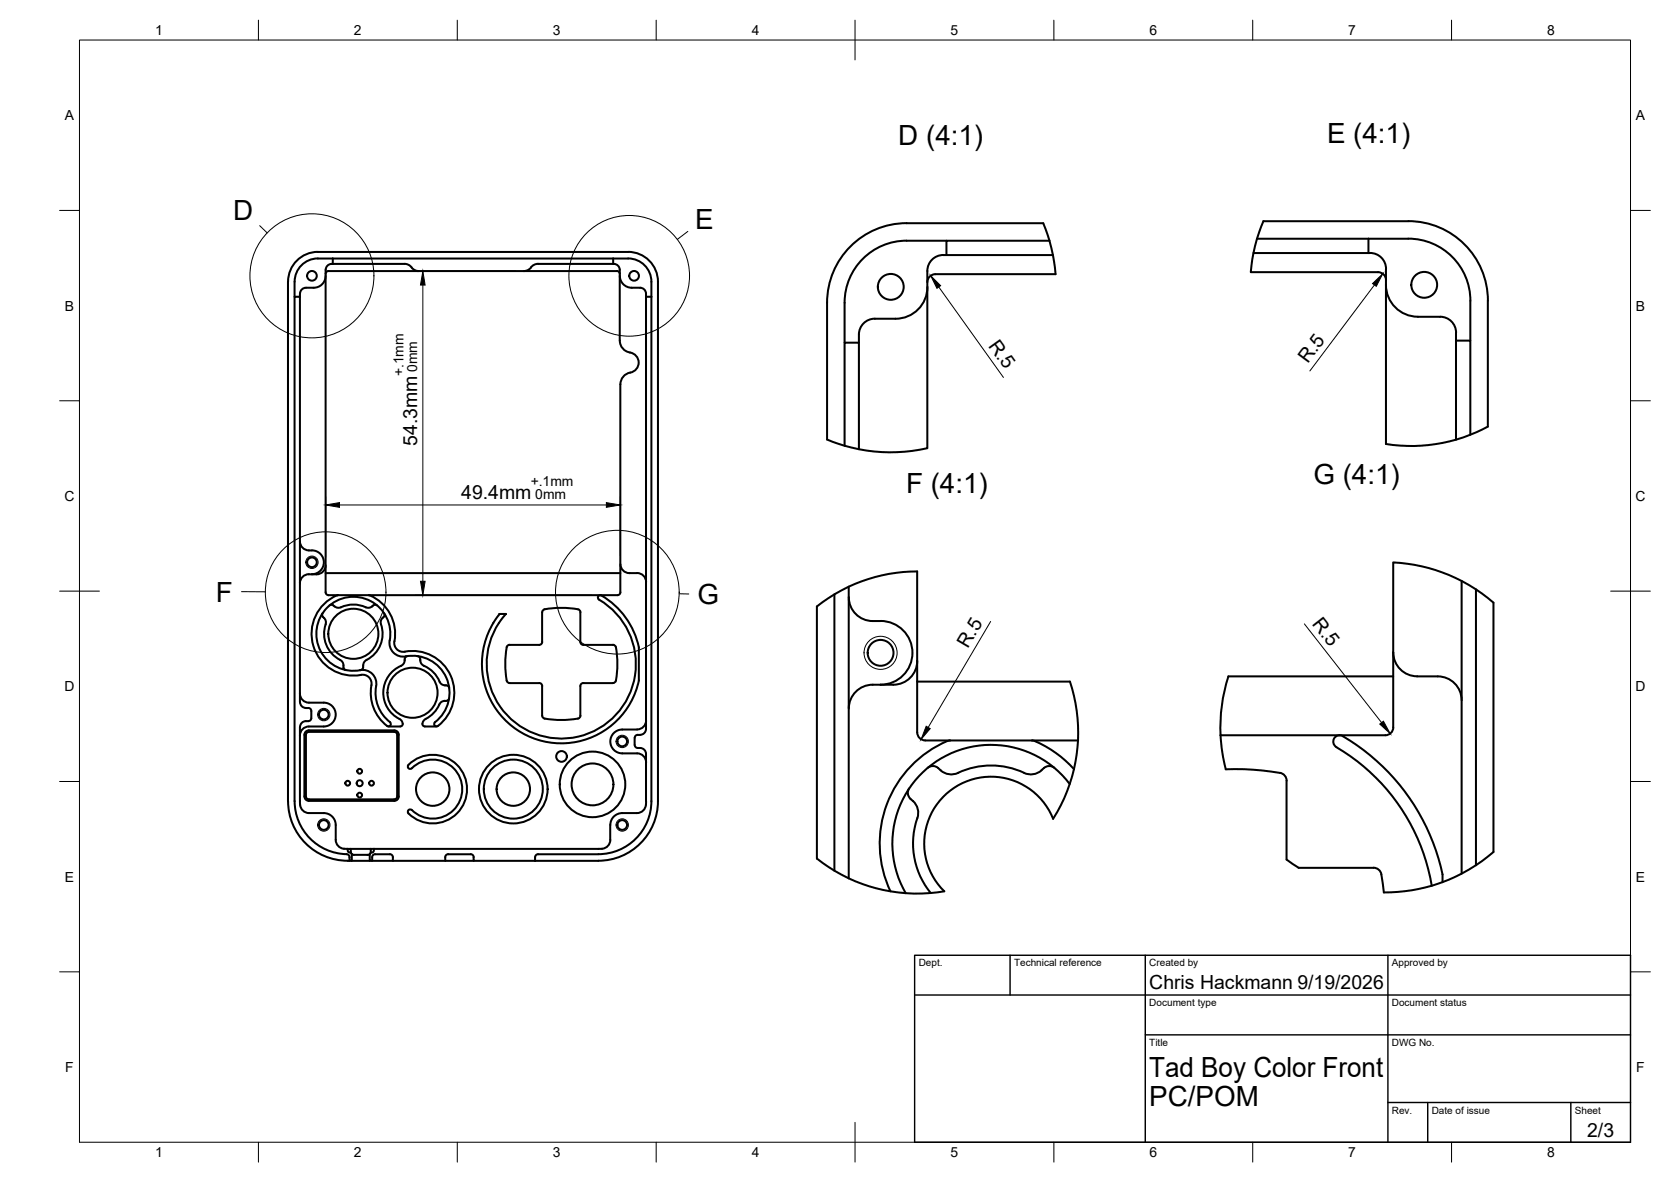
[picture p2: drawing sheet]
<svg xmlns="http://www.w3.org/2000/svg" width="420mm" height="297mm" viewBox="0 0 420 297" stroke-linecap="round" stroke-linejoin="round" font-family="sans-serif">
<!-- layer: Visible -->
<g fill="none" stroke="#000" stroke-width=".51">
<path d="M316.1 60h38a15.6 15.6 0 0 1 15.6 15.6M344.1 60v3.6M74.1 70.8v3.8M79.9 63.3h78a7.5 7.5 0 0 1 7.5 7.5v130.5a15 15 0 0 1-15 15h-15.9M79.9 65h78M79.9 64.9a5.9 5.9 0 0 0-5.8 5.9M79.9 63.3a7.5 7.5 0 0 0-7.5 7.5v130.5a15.1 15.1 0 0 0 15.5 15M81.9 67.8v81M81.9 69.3a2.99 2.99 0 0 1-3 3h-2a1.72 1.72 0 0 0-1.5 2.3M82.6 68.1h72.5M82.6 68.1a.75 .75 0 0 0-.7 .8M83.4 66.3h18.3l1.2 .3 1.2 1.2 1.2 .3"/>
<path d="M83.4 66.3a1.49 1.49 0 0 0-1.5 1.5M83.7 65v1.3M135.3 66.3h19a1.49 1.49 0 0 1 1.5 1.5v17.8a3.3 3.3 0 0 0 3.2 3.2 2.55 2.55 0 0 1 1.6 2.6 2.55 2.55 0 0 1-2.1 2.2M135.3 66.3l-1.2 .3-1.2 1.2-1.2 .3M154.2 65v1.3M155.1 68.1a.75 .75 0 0 1 .8 .8M155.9 69.3a2.99 2.99 0 0 0 2.9 3h2.1a1.49 1.49 0 0 1 1.5 1.5v109.4a1.66 1.66 0 0 1-2.1 1.5 .72 .72 0 0 0-.7 .7v1.8a.79 .79 0 0 0 .7 .8 1.63 1.63 0 0 1 2.1 1.5v11.8a2.5 2.5 0 0 1-2.2 3h-3.8a3 3 0 0 0-2.9 3l-.1 3.8M157.9 64.9a5.9 5.9 0 0 1 5.9 5.9v130.5a13.3 13.3 0 0 1-13.4 13.4h-15.1M162.4 74.6h1.4M212.4 76.1v10M233.2 70.9a2 2 0 0 1 2-2h30.2a41.9 41.9 0 0 0-3.1-12.8h-34.3a20 20 0 0 0-20 20M233.2 72.1a8 8 0 0 1-8 8h-5.2a4 4 0 0 0-4 4v2"/>
<path d="M237.2 64.1h27.6M237.2 64.1a4 4 0 0 0-4 4v44.5a41.4 41.4 0 0 1-25.2-2.1v-34.4M238 60.5h-10a15.6 15.6 0 0 0-15.6 15.6M263.9 60.5h-25.9v3.6M315.2 63.6h29.3M344.5 63.6a4 4 0 0 1 4 4v44a40.7 40.7 0 0 0 25.6-4.4v-31.6M348.5 71.6a8 8 0 0 0 8 8M348.5 70.4a2 2 0 0 0-2-2h-32a40.5 40.5 0 0 1 3.2-12.8h36.4a20 20 0 0 1 20 20M356.5 79.6h5.6M362.1 79.6a4 4 0 0 1 4 4v26.9M369.7 75.6v10M156 96.6v52.2"/>
<path d="M158.5 93.6a2.99 2.99 0 0 0-2.5 3M366.1 85.6h3.6v23.6M212.4 112v-25.9h3.6v26.8M75.4 136.1a2.25 2.25 0 0 0 2.3 2.2M77.7 138.3h.7M78.4 138.3a3 3 0 0 1 3 3 3 3 0 0 1-3 3M77.7 144.3h1.9M77.7 144.3a2.25 2.25 0 0 0-2.3 2.3M81.1 154.1v.8a2.15 2.15 0 0 1 .5 2.9 7.4 7.4 0 0 0 3.9 8M81.9 148.8a.75 .75 0 0 0 .7 .8h72.6a.75 .75 0 0 0 .8-.8M81.9 142.1a2.25 2.25 0 0 1-2.3 2.2M81.9 144h74.1"/>
<path d="M82.9 152.1l.7-.1 .5 .4M85 149.6a10.5 10.5 0 0 0-6.2 12.8 10.5 10.5 0 0 0 12.4 7.2 2.25 2.25 0 0 1 2.2 2.6 10.4 10.4 0 0 0 4.1 10.3l.7-.2v-.7a9.7 9.7 0 0 1-3.6-9.7 3.5 3.5 0 0 0-4.1-3.5M92.7 149.6a10.4 10.4 0 0 1 6.5 11.6M93.8 152.2l-.5 .4-.7 .1a9.6 9.6 0 0 0-5.3-.6l-1.9 .6h-.7l-.6-.3M94.8 152.1l-.5-.1-.5 .2M96.2 155.3l-.4 .6a2.6 2.6 0 0 0 .3 1.9 7.4 7.4 0 0 1-3.9 8M96.6 154.1l.1 .5-.5 .7M124.1 156.5a19.9 19.9 0 0 0 9.7 28.9 19.9 19.9 0 0 0 26.8-14.4v-8.3a19.6 19.6 0 0 0-9.6-13.1l-.6 .3v.6a18.8 18.8 0 0 1 6.4 26.8 18.8 18.8 0 0 1-27.2 4.4 18.8 18.8 0 0 1-2.4-27.4h-1.6l-1.6 2.2M145.9 153.9v7.4a.75 .75 0 0 0 .8 .8h7.4l.5 .1a16 16 0 0 1 .5 7l-.2 1.8-.5 .6-7.7 .1a.72 .72 0 0 0-.8 .7v7.5M145.9 153.9l-.1-.5a11.3 11.3 0 0 0-5.1-.6l-1.9 .1a3.1 3.1 0 0 0-2.3 .5l-.2 .5v7.4a.75 .75 0 0 1-.7 .8l-7.5-.1-.5 .2a19.5 19.5 0 0 0-.2 8.8l.2 .5 .5 .1 7.5 .1a.72 .72 0 0 1 .7 .7v7.5l.4 .6a22.5 22.5 0 0 0 8.9 0l.3-.7M156 141.8a2.25 2.25 0 0 0 2.3 2.2M158.2 144h2"/>
<path d="M160.2 144a2.25 2.25 0 0 1 2.3 2.3M209.8 149.4v69.4M213.4 147.4v73.3M213.4 150.1a6 6 0 0 0 6 6M219.4 156.1h2M221.4 156a8 8 0 0 1 8 8.1 8 8 0 0 1-8 8M367.5 146v73.5M371.1 148.1v69.3M75.4 174.3a2.25 2.25 0 0 0 2.3 2.3M76.9 177.9h.6M76.9 177.9a1.49 1.49 0 0 1-1.5-1.5v-101.8h-1.3v126.7M77.5 177.9a.75 .75 0 0 1 .8 .8l-.1 2-.1 .3-.6 .2a1.63 1.63 0 0 0-2.1 1.5l.1 19.5"/>
<path d="M77.7 176.6h3.7a3 3 0 0 1 3 3 3 3 0 0 1-3 3h-3.7M85.5 165.9a1.97 1.97 0 0 1 .9 2l.6 .5M92.2 165.9a2.03 2.03 0 0 0-.9 2l-.3 .4-.5 .1M99.2 161.2a2.25 2.25 0 0 0 2.6 2.6M101.8 163.8a10.5 10.5 0 0 1 11.6 6.1 10.5 10.5 0 0 1-3.5 12.6l-.6-.2-.1-.7a9.4 9.4 0 0 0 3-11.5 9.4 9.4 0 0 0-10.7-5.1 3.5 3.5 0 0 1-3.5-4.1 9.3 9.3 0 0 0-8.6-10.9 9.3 9.3 0 0 0-9.9 9.9 9.3 9.3 0 0 0 11 8.5M102.4 164.9l-.6 .5a2.15 2.15 0 0 1-1.8 2.3 7.4 7.4 0 0 0 .8 13.2 .87 .87 0 0 1 .5 .9 .87 .87 0 0 1-.6 .7l-3 .1M105 164.9l.6 .5a2.03 2.03 0 0 0 1.6 2.2 8.8 8.8 0 0 1 3.7 4.3l1.3 .3a.75 .75 0 0 1 .7 .7M112.9 175.5l-.5 .6a1.99 1.99 0 0 0-2.3 1.6l-1.3 1.7-1.1 .9a1.71 1.71 0 0 0-1.4 1.9l.5 .3 2.9 .1M219.4 172.1a6 6 0 0 0-6 6M230.6 171.3h38.4a40.6 40.6 0 0 1 1 22M230.6 166.1a6 6 0 0 1-6 6h-5.2M308.9 170h41.4"/>
<path d="M308.9 170a41.5 41.5 0 0 0-2 14.8M350.3 164v-22.7a41.7 41.7 0 0 1 25.2 10.2v62.6a41.6 41.6 0 0 1-27.5 10.2l-.7-4.6M350.3 164v18.8a2 2 0 0 1-2 2h-41.4M350.3 164a6 6 0 0 0 6 6M356.3 170h5.2a6 6 0 0 1 6 6M77.7 183.5h21.4a1.1 1.1 0 0 1 1.1 1.2l.1 15.4a1.13 1.13 0 0 1-1.2 1.2h-21.4M77.7 183.9h21.4a.72 .72 0 0 1 .8 .8v15.4a.75 .75 0 0 1-.8 .8h-21.4M77.7 183.9a.75 .75 0 0 0-.8 .8v15.4a.75 .75 0 0 0 .8 .8M77.7 183.5a1.13 1.13 0 0 0-1.2 1.2v15.4a1.13 1.13 0 0 0 1.2 1.2M77.7 182.6a2.25 2.25 0 0 0-2.3 2.2M102.7 192.2a.6 .6 0 0 0 0 .9 .6 .6 0 0 0 .9 0M102.7 192.2a8.6 8.6 0 0 1 12.3 0 8.6 8.6 0 0 1-.2 12.3 8.6 8.6 0 0 1-12.2-.3v-.4l.3-.4 .7 .2"/>
<path d="M103.6 193a7.4 7.4 0 0 1 10.5 .1 7.4 7.4 0 0 1 0 10.4 7.4 7.4 0 0 1-10.5 .1M160.2 183.3h-3.7a3 3 0 0 0-3 3 3 3 0 0 0 3 3h3.7M160.2 189.3a2.25 2.25 0 0 1 2.3 2.3M162.5 181.1a2.25 2.25 0 0 1-2.3 2.2M228.6 198.1a2 2 0 0 0 .3 2.6M233.3 193a2 2 0 0 1 2.6 0M235.9 193l.6 .6M236.5 193.6a4.5 4.5 0 0 0 5.6 .1 19.6 19.6 0 0 1 15.4 .5M238.9 186.1a27.6 27.6 0 0 0-17.6 27.8l.3 2.9 .7 2.9 1.6 4.3M259.5 186.1a24.8 24.8 0 0 1 10.5 7.2M261.9 193.6a4 4 0 0 1-4.4 .6M265.1 193a2.22 2.22 0 0 0-3.2 .6"/>
<path d="M269 197a24.8 24.8 0 0 0-33.6-5.7 24.8 24.8 0 0 0-7.7 33.2M271.1 186.1h-38.5a2.04 2.04 0 0 1-2-2v-40.5a40.7 40.7 0 0 0-25.2 8.8v63.4a40.5 40.5 0 0 0 32 8.2 16.8 16.8 0 0 1 2.5-26 16.8 16.8 0 0 1 24.9 7.8 39.6 39.6 0 0 0 5.2-12.5M306.9 184.8l.4 3.8 .9 4.7 6.8 .1 6.8 .8a1.97 1.97 0 0 1 1.7 2M323.5 196.2v19.8l3 2.1M336 187.8a50.1 50.1 0 0 1 24 34.8M336 187.7a1.59 1.59 0 0 1-.5-2.1 1.59 1.59 0 0 1 2.1-.6 53.1 53.1 0 0 1 25.1 34.8v1.9M74.1 201.3a13.5 13.5 0 0 0 13.3 13.4l.4 .4 .1 1.2h.6v-1.7l.3 .2h3.8l.4-.2M75.5 202.2a2.25 2.25 0 0 0 2.2 2.1h3.7a2.99 2.99 0 0 1 3 3v3.8M84.4 211a2.44 2.44 0 0 0 3 2.3M87.4 213.3h.8v.9l-.6-.1zM88.2 213.3h5M88.2 214.2l.3 .4"/>
<path d="M88.5 216.3h4.5M93 214.6v1.7h.6M93.2 214.2l-.2 .4M94 213.3h-.8v.9M94.3 214.7h3.7M94.3 214.7a.75 .75 0 0 0-.7 .7v.9h5.2v-.9a.75 .75 0 0 0-.8-.7M98.8 216.3h13.2M119.1 215.4v.9h15.4M119.1 215.4a.72 .72 0 0 0-.8-.7h-5.6a.75 .75 0 0 0-.7 .7v.9h7.1M134.5 215.4v.9M135.3 214.7a.75 .75 0 0 0-.7 .7M153.5 211a2.45 2.45 0 0 1-3.1 2.3h-56.4l-.1 .8-.7 .1"/>
<path d="M228.9 200.8a4.1 4.1 0 0 1 1.8 4.8M230.7 205.6a19.7 19.7 0 0 0 3.3 18.8M326.5 218.1h18.9a2 2 0 0 1 1.9 1.6"/>
<circle cx="78.4" cy="69.3" r="1.22"/>
<circle cx="159.4" cy="69.3" r="1.22"/>
<circle cx="224" cy="72.1" r="3.2"/>
<circle cx="358.1" cy="71.6" r="3.2"/>
<circle cx="78.4" cy="141.3" r="1.22"/>
<circle cx="88.8" cy="159.3" r="6.3"/>
<circle cx="81.4" cy="179.6" r="1.22"/>
<circle cx="103.7" cy="174.1" r="6.3"/>
<circle cx="221.4" cy="164.1" r="3.2"/>
<circle cx="87.4" cy="196.8" r=".6"/>
<circle cx="90.4" cy="199.8" r=".6"/>
<circle cx="90.4" cy="193.8" r=".6"/>
<circle cx="90.4" cy="196.8" r=".75"/>
<circle cx="93.4" cy="196.8" r=".6"/>
<circle cx="108.8" cy="198.3" r="4.2"/>
<circle cx="129.1" cy="198.3" r="8.6"/>
<circle cx="129.1" cy="198.3" r="4.2"/>
<circle cx="129.1" cy="198.3" r="7.4"/>
<circle cx="141.2" cy="190.1" r="1.34"/>
<circle cx="149" cy="197.1" r="5.3"/>
<circle cx="149" cy="197.1" r="8.2"/>
<circle cx="156.5" cy="186.3" r="1.22"/>
<circle cx="81.4" cy="207.3" r="1.22"/>
<circle cx="156.5" cy="207.3" r="1.22"/>
</g>
<!-- layer: Visible Narrow -->
<g fill="none" stroke="#000" stroke-width=".25">
<circle cx="78.4" cy="141.3" r="1.56"/>
<circle cx="81.4" cy="179.6" r="1.56"/>
<circle cx="221.4" cy="164.1" r="4.2"/>
<circle cx="156.5" cy="186.3" r="1.56"/>
<circle cx="81.4" cy="207.3" r="1.56"/>
<circle cx="156.5" cy="207.3" r="1.56"/>
</g>
<!-- layer: BORDER -->
<g fill="none" stroke="#000" stroke-width=".25">
<path d="M20 10.1h390v276.9h-390zM65 5.1v5M115 5.1v5M165 5.1v5M215 5.1v10M265 5.1v5M315 5.1v5M365 5.1v5M15 52.9h5M410 52.9h5M15 100.7h5M410 100.7h5"/>
<path d="M15 148.6h10M405 148.6h10M15 196.4h5M410 196.4h5M15 244.2h5M410 244.2h5M65 287v5M115 287v5M165 287v5M215 282.1v9.9M265 287v5M315 287v5"/>
<path d="M365 287v5"/>
</g>
<!-- layer: TITLEBLOCK -->
<path d="M230 240.1h180v46.9h-180zM230 250h180M254 240.1v9.9M288 240.1v46.9M349 240.1v46.9M288 260.1h122M349 277.1h61M359 277.1v9.9M395 277.1v9.9" fill="none" stroke="#000" stroke-width=".36"/>
<!-- layer: Detail Boundary -->
<g fill="none" stroke="#000" stroke-width=".25">
<path d="M65.3 56.7l1.9 1.8M173 58.2l-2.7 2M60.7 148.7h6M170.8 149.2l2.4 .1"/>
<circle cx="78.4" cy="69.3" r="15.6"/>
<circle cx="158.2" cy="69.3" r="15.2"/>
<circle cx="81.9" cy="148.8" r="15.2"/>
<circle cx="155.2" cy="148.8" r="15.5"/>
</g>
<!-- layer: FD_Dimensions -->
<path d="M104.2 68.1h25.4M106.3 71.6v74.5M236.1 72.1l16.2 22.8M345.6 71.6l-16.2 21.6M81.9 124.8v15.2M85.4 126.9h67.1M156 124.8v14.9M104.2 149.6h44.6M249.1 156.2l-15.7 26.6M328 156.8l19.4 24.8" fill="none" stroke="#000" stroke-width=".25"/>
<path d="M106.3 68.1l.6 3.5h-1.2zM234 69.3l2.5 2.5-.9 .7zM345.1 71.3l2.6-2.5-1.6 3.2zM81.9 126.9l3.5-.6v1.2zM152.5 126.3l3.5 .6-3.5 .6zM105.7 146.1h1.2l-.6 3.5zM232.9 182.5l1 .6-2.3 2.7zM346.9 182l1-.8 1.6 3.1z" fill="#000" stroke="#000" stroke-width=".25"/>
<g font-size="7">
<text x="333.7" y="35.9">E (4:1)</text>
<text x="225.9" y="36.4">D (4:1)</text>
<text x="58.6" y="55.3">D</text>
<text x="174.8" y="57.4">E</text>
<text x="227.8" y="123.9">F (4:1)</text>
<text x="330.2" y="121.6">G (4:1)</text>
<text x="54.3" y="151.2">F</text>
<text x="175.4" y="151.9">G</text>
<text x="289" y="270.6">Tad Boy Color Front</text>
<text x="289" y="278.1">PC/POM</text>
</g>
<g font-size="4.9">
<text x="248.4" y="86.9" transform="rotate(54 248.4 86.9)">R.5</text>
<text x="328.8" y="91.6" transform="rotate(-53 328.8 91.6)">R.5</text>
<text x="104.9" y="112.1" transform="rotate(-90 104.9 112.1)">54.3mm</text>
<text x="116" y="125.4">49.4mm</text>
<text x="329.8" y="156.7" transform="rotate(52 329.8 156.7)">R.5</text>
<text x="243.4" y="163" transform="rotate(-60 243.4 163)">R.5</text>
<text x="289" y="248.5">Chris Hackmann 9/19/2026</text>
<text x="399.1" y="285.7">2/3</text>
</g>
<g font-size="3.5">
<text x="39" y="8.8">1</text>
<text x="89" y="8.8">2</text>
<text x="139" y="8.8">3</text>
<text x="189" y="8.8">4</text>
<text x="239" y="8.8">5</text>
<text x="289" y="8.8">6</text>
<text x="339" y="8.8">7</text>
<text x="389" y="8.8">8</text>
<text x="16.3" y="30.2">A</text>
<text x="411.3" y="30.2">A</text>
<text x="16.3" y="78">B</text>
<text x="411.3" y="78">B</text>
<text x="101.5" y="94.6" transform="rotate(-90 101.5 94.6)">+.1mm</text>
<text x="104.9" y="93.4" transform="rotate(-90 104.9 93.4)">0mm</text>
<text x="16.2" y="125.9">C</text>
<text x="133.4" y="122.1">+.1mm</text>
<text x="134.6" y="125.4">0mm</text>
<text x="411.2" y="125.9">C</text>
<text x="16.2" y="173.7">D</text>
<text x="411.2" y="173.7">D</text>
<text x="16.3" y="221.6">E</text>
<text x="411.3" y="221.6">E</text>
<text x="16.4" y="269.4">F</text>
<text x="411.4" y="269.4">F</text>
<text x="39" y="290.8">1</text>
<text x="89" y="290.8">2</text>
<text x="139" y="290.8">3</text>
<text x="189" y="290.8">4</text>
<text x="239" y="290.8">5</text>
<text x="289" y="290.8">6</text>
<text x="339" y="290.8">7</text>
<text x="389" y="290.8">8</text>
</g>
<g font-size="2.5">
<text x="231" y="242.9">Dept.</text>
<text x="255" y="242.9">Technical reference</text>
<text x="289" y="242.9">Created by</text>
<text x="350" y="242.9">Approved by</text>
<text x="289" y="252.8">Document type</text>
<text x="350" y="252.8">Document status</text>
<text x="289" y="262.9">Title</text>
<text x="350" y="262.9">DWG No.</text>
<text x="350" y="279.9">Rev.</text>
<text x="360" y="279.9">Date of issue</text>
<text x="396" y="279.9">Sheet</text>
</g>
</svg>
